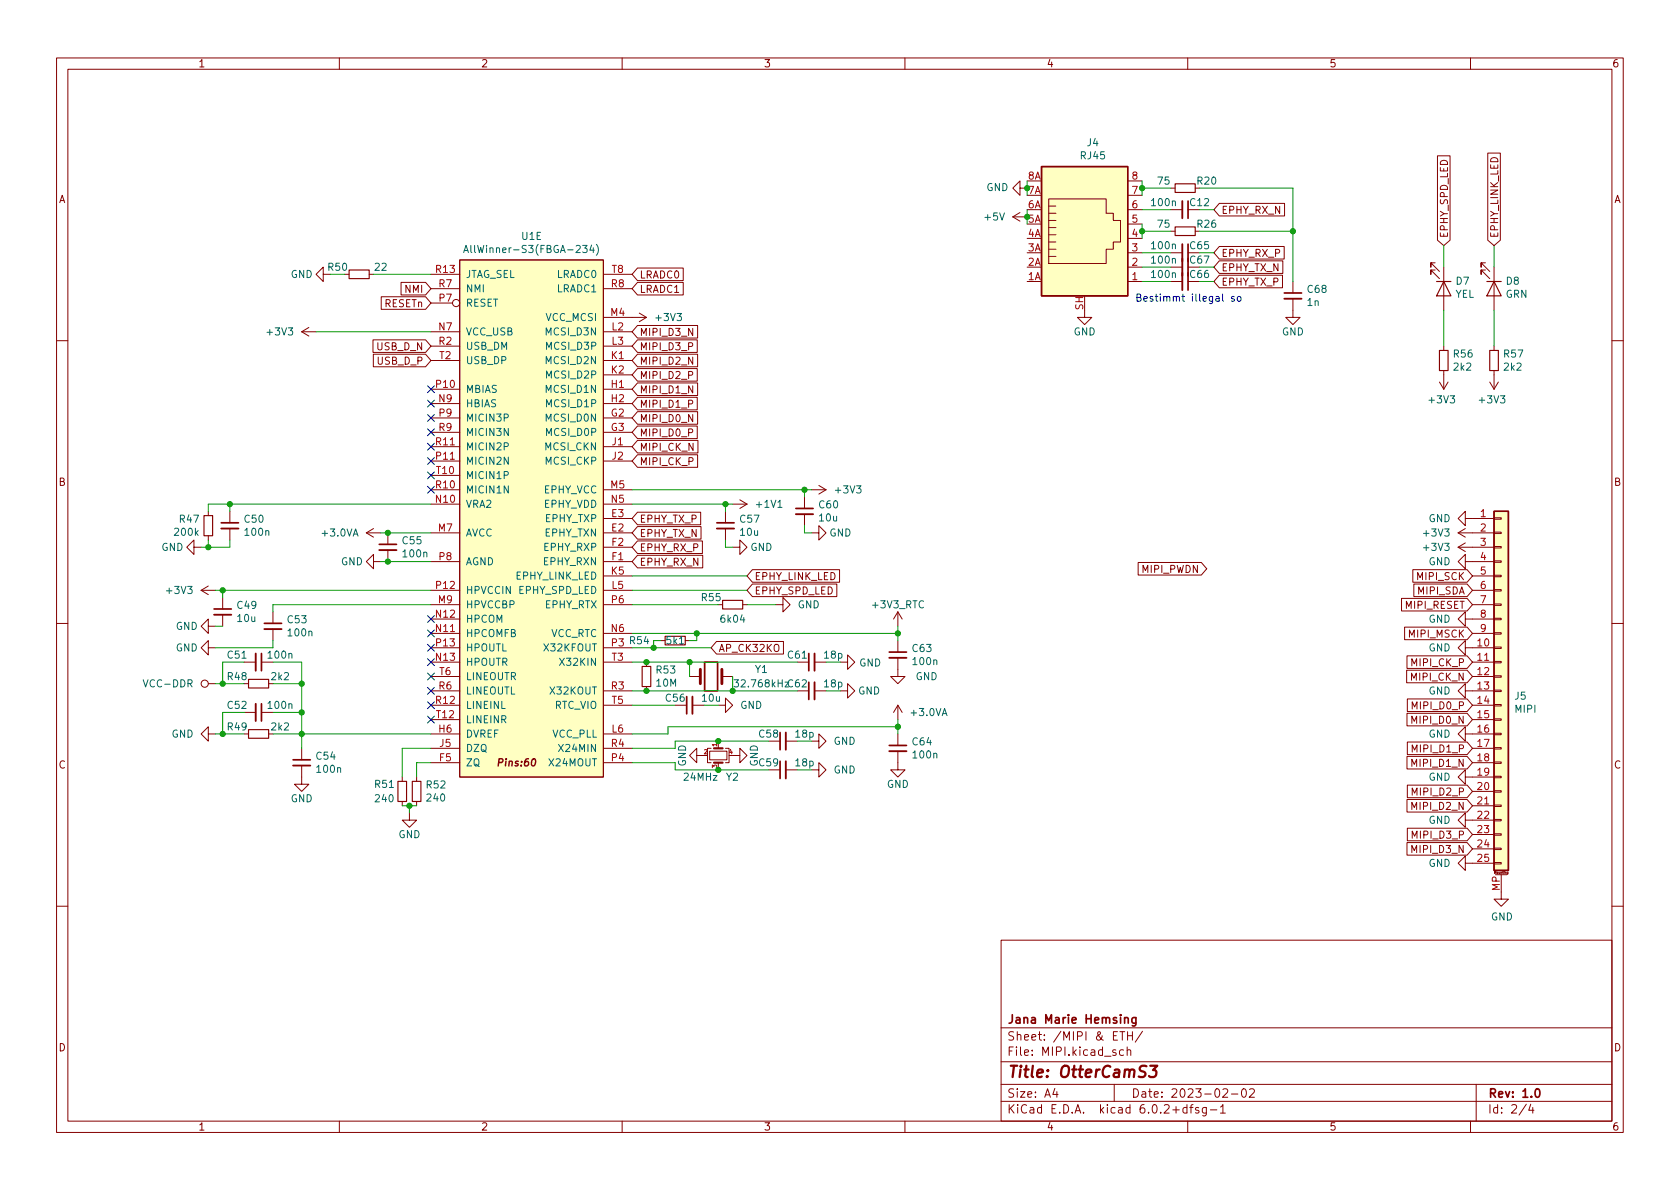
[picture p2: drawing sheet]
<svg xmlns="http://www.w3.org/2000/svg" width="297mm" height="210mm" viewBox="0 0 297 210" stroke-linecap="round" stroke-linejoin="round" font-family="sans-serif">
<g fill="none" stroke="#840000" stroke-width=".18">
<path d="M10 10.2h277v190.1h-277zM12 12.2h273v186.1h-273zM60 10.2v2M110 10.2v2M160 10.2v2M210 10.2v2M260 10.2v2M179.1 38.3l1.2 .8M179.1 38.3h2.5M180.3 33.3v1.2l-1.2-1.2 1.2-1.3v1.3h1.3M180.3 37.6l-1.2 .7M185.4 39h1.3"/>
<path d="M185.4 35.2h10.2v2.5h1.2v1.3h1.3v3.8h-1.3v1.3h-1.2v2.5h-10.2zM185.4 37.7h1.3M185.4 36.4h1.3M199.4 39.6h2.5M199.4 37.1h2.5M199.4 34.5h2.5M199.4 32h2.5M207 37.1h2M207 33.3h.8M215.6 36h11.5v2.2h-11.5l-1-1.1zM254.2 27.6h2.2v14.9l-1.1 .9-1.1-.9zM263 27.1h2.3v15.4l-1.1 .9-1.2-.9z"/>
<path d="M53.3 58.7l1.3 .7M53.3 58.7h2.6M54.6 57.9l-1.3 .8M57.1 48.5v1.3l-1.2-1.3 1.2-1.3v1.3h1.3M65.3 48.5h.7M67.4 52.5h7.8l1 1.1-1 1.1h-7.8zM70.9 49.9h4.3l1 1.1-1 1.2h-4.3zM76.2 58.7h5.1M76.2 48.5h5.1M76.2 53.6h3.8M76.2 51h5.1M81.3 46h25.4v91.4h-25.4z"/>
<path d="M106.7 58.7h5.1M106.7 48.5h5.1M106.7 56.1h7.6M106.7 51h5.1M112.7 57.6h10.6v2.2h-10.6l-.9-1.1zM112.7 47.4h8.1v2.2h-8.1l-.9-1.1zM112.7 49.9h8.1v2.3h-8.1l-.9-1.2zM113 55.4l1.3 .7M114.3 56.1l-1.3 .8M185.4 45.3h1.3M185.4 44.1h1.3M185.4 42.8h1.3"/>
<path d="M185.4 41.5h1.3M185.4 40.3h1.3M191.8 54.9v1.2h-1.3l1.3 1.3 1.2-1.3h-1.2M199.4 49.8h2.5M199.4 47.2h2.5M199.4 44.7h2.5M199.4 42.2h2.5M207 49.8h2M207 47.2h2M207 44.7h2M207 40.9h.8M215.6 46.1h11.2v2.2h-11.2l-1-1.1z"/>
<path d="M215.6 48.7h11.2v2.2h-11.2l-1-1.1zM215.6 43.6h11.5v2.2h-11.5l-1-1.1zM228.6 52.8v3.3h-1.3l1.3 1.3 1.3-1.3h-1.3M228.6 49.8v2M253.7 46.5h-.7v.7v-.7l1.5 1.5M253.7 47.7h-.7v.8v-.8l1.5 1.6M255.3 47.2v7.7M262.6 46.5h-.7v.7v-.7l1.5 1.5M262.6 47.7h-.7v.8v-.8l1.5 1.6M264.2 47.2v7.7M10 60.2h2M65.9 60.1h9.3l1 1.1-1 1.1h-9.3z"/>
<path d="M66 62.6h9.2l1 1.1-1 1.2h-9.2zM76.2 73.9h5.1M76.2 76.4h5.1M76.2 68.8h5.1M76.2 71.4h5.1M76.2 79h5.1M76.2 63.7h5.1M76.2 61.2h5.1M106.7 73.9h5.1M106.7 76.4h5.1M106.7 68.8h5.1M106.7 71.4h5.1"/>
<path d="M106.7 79h5.1M106.7 63.7h5.1M106.7 66.3h5.1M106.7 61.2h5.1M112.7 75.3h10.6v2.3h-10.6l-.9-1.2zM112.7 77.9h10.7v2.2h-10.7l-.9-1.1zM112.7 60.1h10.6v2.2h-10.6l-.9-1.1zM112.7 62.6h10.6v2.3h-10.6l-.9-1.2zM112.7 70.3h10.6v2.2h-10.6l-.9-1.1zM112.7 65.2h10.6v2.2h-10.6l-.9-1.1zM112.7 67.7h10.6v2.2h-10.6l-.9-1.1zM112.7 72.8h10.6v2.2h-10.6l-.9-1.1z"/>
<path d="M254.5 67.6l.8 1.2M255.3 61.2v.8M255.3 65.5v3.3M256 67.6l-.7 1.2M263.4 67.6l.8 1.2M264.2 61.2v.8M264.2 65.5v3.3M264.9 67.6l-.7 1.2M285 60.2h2M34.3 96.8v1.2l-1.3-1.2 1.3-1.3v1.3h1.3M36.8 90.4v.8M36.8 94.7v.8"/>
<path d="M40.6 90.4v2.1M40.6 93.5v2M64.8 94.2h2.5M64.8 94.2l1.2 .8M66 99.3v1.3l-1.2-1.3 1.2-1.3v1.3h1.3M66 93.5l-1.2 .7M68.6 94.2v2.1M68.6 97.3v2M76.2 94.2h5.1M76.2 99.3h5.1M76.2 86.6h5.1M76.2 89.1h5.1"/>
<path d="M76.2 81.5h5.1M76.2 84.1h5.1M106.7 91.7h5.1M106.7 94.2h5.1M106.7 96.8h5.1M106.7 99.3h5.1M106.7 86.6h5.1M106.7 89.1h5.1M106.7 81.5h5.1M112.7 93.1h11.2v2.2h-11.2l-.9-1.1zM112.7 80.4h10.6v2.2h-10.6l-.9-1.1zM112.7 90.6h11.2v2.2h-11.2l-.9-1.1z"/>
<path d="M112.7 98.2h11.5v2.2h-11.5l-.9-1.1zM112.7 95.7h11.5v2.2h-11.5l-.9-1.1zM128.3 90.4v2.1M128.3 93.5v2M129.5 96.8h1.3v1.2l1.3-1.2-1.3-1.3v1.3M129.5 89.1h2.6M130.8 88.4l1.3 .7M132.1 89.1l-1.3 .8M142.2 87.9v2M142.2 90.9v2.1M143.5 94.2h1.3v1.3l1.2-1.3-1.2-1.2v1.2M143.5 86.6h2.5"/>
<path d="M144.8 85.8l1.2 .8M146 86.6l-1.2 .8M201.2 99.5h11.2l1 1.1-1 1.1h-11.2zM257.8 94.2h6.4M257.8 96.8h6.4M257.8 94.2l1.3 .8M257.8 96.8l1.3 .7M259.1 91.7v-1.3l-1.3 1.3 1.3 1.3v-1.3h5.1M259.1 99.3v-1.3l-1.3 1.3 1.3 1.3v-1.3h5.1M259.1 93.5l-1.3 .7M259.1 96l-1.3 .8M264.2 99.2h1.2v.2h-1.2z"/>
<path d="M264.2 96.6h1.2v.3h-1.2zM264.2 94.1h1.2v.3h-1.2zM264.2 91.6h1.2v.2h-1.2zM10 110.2h2M35.6 104.4h2.5M35.6 104.4l1.2 .8M36.8 110.7v1.3l-1.2-1.3 1.2-1.2v1.2h1.3M36.8 114.5v1.3l-1.2-1.3 1.2-1.2v1.2h1.3M36.8 103.6l-1.2 .8M39.4 105.7v2M39.4 108.7v2M43.2 117.1h2"/>
<path d="M46.2 117.1h2.1M48.3 108.2v2M48.3 111.2v2.1M76.2 114.5h5.1M76.2 117.1h5.1M76.2 119.6h5.1M76.2 104.4h5.1M76.2 106.9h5.1M76.2 109.5h5.1M76.2 112h5.1M106.7 114.5h5.1M106.7 117.1h5.1"/>
<path d="M106.7 101.8h5.1M106.7 104.4h5.1M106.7 106.9h5.1M106.7 112h5.1M114.3 117.1v.8M116.8 113.3h.8M121.2 113.3h.7M121.9 119.6h1.9M126.7 113.4h11.8v2.3h-11.8l-1-1.2zM127.6 119.6h1.9M131.3 106.9h.8M133 103.3h15v2.2h-15l-.9-1.1z"/>
<path d="M133 100.7h15.4v2.3h-15.4l-.9-1.2zM137.2 106.9h1.2v1.3l1.3-1.3-1.3-1.2v1.2M141 117.1h2M144 117.1h2M148.6 117.1h1.3v1.3l1.2-1.3-1.2-1.3v1.3M158.7 116.3v3.3h-1.2l1.2 1.3 1.3-1.3h-1.3M158.7 108.2l-.7 1.3M158.7 108.2v2.5M158.7 113.3v2M158.7 108.2l.8 1.3M247.8 105.8h11.6l.9 1.1-.9 1.1h-11.6zM248.3 110.9h11.1l.9 1.1-.9 1.1h-11.1z"/>
<path d="M248.7 118.5h10.7l.9 1.1-.9 1.1h-10.7zM248.8 116h10.6l.9 1.1-.9 1.1h-10.6zM249.8 100.7h9.6l.9 1.1-.9 1.2h-9.6zM250 103.3h9.4l.9 1.1-.9 1.1h-9.4zM259.1 109.5v-1.3l-1.3 1.3 1.3 1.2v-1.2h5.1M259.1 114.5v-1.2l-1.3 1.2 1.3 1.3v-1.3h5.1M260.3 117.1h3.9M260.3 119.6h3.9M260.3 101.8h3.9M260.3 104.4h3.9M260.3 106.9h3.9M260.3 112h3.9"/>
<path d="M264.2 119.5h1.2v.3h-1.2zM264.2 117h1.2v.2h-1.2zM264.2 114.4h1.2v.3h-1.2zM264.2 111.9h1.2v.2h-1.2zM264.2 109.3h1.2v.3h-1.2zM264.2 106.8h1.2v.3h-1.2zM264.2 104.3h1.2v.2h-1.2zM264.2 101.7h1.2v.3h-1.2zM285 110.2h2M36.8 129.8v1.3l-1.2-1.3 1.2-1.3v1.3h1.3M36.8 120.9h1.3M43.2 126h2"/>
<path d="M46.2 126h2.1M47.5 129.8h.8M47.5 120.9h.8M53.3 135.4v3.3h-1.2l1.2 1.2 1.3-1.2h-1.3M53.3 132.3v2.1M71.1 137.4v.8M73.7 137.4v.8M76.2 124.7h5.1M76.2 122.2h5.1M76.2 127.2h5.1M76.2 129.8h5.1M76.2 132.3h5.1"/>
<path d="M76.2 134.9h5.1M106.7 124.7h5.1M106.7 122.2h5.1M106.7 129.8h5.1M106.7 132.3h5.1M106.7 134.9h5.1M114.3 121.4v.8M122.4 124.7h2.1M123.2 133.6v1.3l-1.3-1.3 1.3-1.3v1.3h1.3M125.5 132.8h3v1.6h-3zM125.7 132.3h-.6v2.6h.6M127 124.7h1.3v1.3l1.2-1.3-1.2-1.3v1.3"/>
<path d="M127 131.1v1.2M127 134.9v1.2M128.3 132.3h.6v2.6h-.6M129.5 133.6h1.3v1.3l1.3-1.3-1.3-1.3v1.3M138.9 136.1h2.1M138.9 131.1h2.1M143.5 136.1h1.3v1.3l1.2-1.3-1.2-1.2v1.2M143.5 131.1h1.3v1.2l1.2-1.2-1.2-1.3v1.3M144 122.2h2M148.6 122.2h1.3v1.2l1.2-1.2-1.2-1.3v1.3M158.7 132.8v3.3h-1.2l1.2 1.3 1.3-1.3h-1.3M158.7 124.7v2.5"/>
<path d="M158.7 129.8v2M158.7 124.7l-.7 1.3M158.7 124.7l.8 1.3M248.8 126.1h10.6l.9 1.1-.9 1.2h-10.6zM248.8 133.8h10.6l.9 1.1-.9 1.1h-10.6zM248.8 123.6h10.6l.9 1.1-.9 1.1h-10.6zM248.8 131.2h10.6l.9 1.1-.9 1.1h-10.6zM248.8 138.8h10.6l.9 1.1-.9 1.2h-10.6zM259.1 137.4v-1.3l-1.3 1.3 1.3 1.3v-1.3h5.1M259.1 129.8v-1.3l-1.3 1.3 1.3 1.3v-1.3h5.1M259.1 122.2v-1.3l-1.3 1.3 1.3 1.2v-1.2h5.1M260.3 124.7h3.9"/>
<path d="M260.3 127.2h3.9M260.3 132.3h3.9M260.3 134.9h3.9M260.3 139.9h3.9M264.2 139.8h1.2v.3h-1.2zM264.2 137.3h1.2v.2h-1.2zM264.2 134.7h1.2v.3h-1.2zM264.2 132.2h1.2v.3h-1.2zM264.2 129.7h1.2v.2h-1.2zM264.2 127.1h1.2v.3h-1.2zM264.2 124.6h1.2v.2h-1.2zM264.2 122h1.2v.3h-1.2z"/>
<path d="M71.1 141.7v.8M72.4 143.8v1.2h-1.3l1.3 1.3 1.3-1.3h-1.3M73.7 141.7v.8M248.8 149h10.6l.9 1.1-.9 1.1h-10.6zM248.8 141.4h10.6l.9 1.1-.9 1.1h-10.6zM248.8 146.5h10.6l.9 1.1-.9 1.1h-10.6zM259.1 152.6v-1.2l-1.3 1.2 1.3 1.3v-1.3h5.1M259.1 145v-1.2l-1.3 1.2 1.3 1.3v-1.3h5.1M260.3 142.5h3.9M260.3 147.6h3.9M260.3 150.1h3.9M264.2 152.5h1.2v.3h-1.2z"/>
<path d="M264.2 150h1.2v.2h-1.2zM264.2 147.4h1.2v.3h-1.2zM264.2 144.9h1.2v.3h-1.2zM264.2 142.4h1.2v.2h-1.2zM264.4 154.7h2M265.4 154.7v4.3h1.3l-1.3 1.3-1.2-1.3h1.2M266.6 154.5l-.1-.1v-.2h.1v.3l-.1 .1M10 160.2h2M177 166.3h108v32h-108zM285 160.2h2M60 198.3v2M110 198.3v2"/>
<path d="M160 198.3v2M177 194.8h108M177 191.8h108M177 187.8h108M177 181.8h108M186.5 192.5l-.4 1h1M186.9 193v1M197 191.8v3M197.3 185.7l-.4-.1-.2 .2 .1 .3 .5 .1v.4h-.6M198 182.4h.9M198.4 182.4v1.5M198.6 185.7l-.4-.1-.3 .3v.4l.2 .3h.5"/>
<path d="M199.3 185.8l.2-.2 .4 .1v.9M199.3 185.1v1.5M199.4 182.4v1.5M199.4 183.1h.8M200.2 182.4v1.5M202 182.4l-1.3 1.9M209.9 195.9l-.5-.1-.3 .3v.4l.2 .3h.6M209.9 195.3v1.5M210 198.3v2M210.4 195.8h.5M210.9 195.3l-.3 .2v1.3M211.9 195.9l-.3-.1-.2 .2v.3l.5 .1v.4h-.5"/>
<path d="M213.3 195.8v1.2l-.3 .3h-.4M213.3 195.9l-.4-.1-.3 .3v.4l.1 .3h.6M214 196.3h1.1M215.8 195.8l.4-.5v1.5M215.8 196.8h.8M216.2 192.7l.6-.2 .2 .2 .1 .3-1 1h1M217.7 193.5h1.2M219.7 192.6l.2-.1a.81 .81 0 0 1 .5 .7 .81 .81 0 0 1-.3 .8h-.1a.81 .81 0 0 1-.6-.6 .81 .81 0 0 1 .3-.8zM220.9 192.7l.6-.2 .2 .2 .1 .3-.9 1h.9M260 198.3v2M261 191.8v6.5M269.9 195.3l-1.3 1.9"/>
<path d="M270.6 195.3l-.3 1h.9M271 195.8v1"/>
<circle cx="80.6" cy="53.6" r=".63"/>
<circle cx="36.2" cy="120.9" r=".63"/>
</g>
<g fill="none" stroke="#840000" stroke-width=".3">
<path d="M210.1 35.6v3M210.1 43.2v8.1M227.1 51.8h3M39.1 92.5h3.1M67.1 96.3h3M126.7 92.5h3.1M140.7 89.9h3.1M37.8 107.7h3.1M46.2 115.6v3M46.7 110.2h3.1M124.6 117.1h2.3v5.1h-2.3zM143 115.6v3"/>
<path d="M157.2 115.3h3.1M46.2 124.5v3M51.8 134.4h3.1M121.4 123.2v3M137.9 129.5v3.1M137.9 134.6v3.1M143 120.6v3.1M157.2 131.8h3.1M198.8 179.9v1M200.8 179.9v1.2l-.2 .3h-.4M198.8 180.1l.3-.2 .3 .1 .1 .9M200.8 180l-.4-.1-.3 .3v.4l.2 .3h.5"/>
<path d="M271.6 192.6l.2-.1a.82 .82 0 0 1 .6 .7 .82 .82 0 0 1-.3 .8h-.2a.81 .81 0 0 1-.6-.6 .81 .81 0 0 1 .3-.8z"/>
</g>
<path d="M202.7 188.6a.85 .85 0 0 0-1.1 .1 .45 .45 0 0 0 .2 .7l.4 .1a.49 .49 0 0 1 .3 .5 .49 .49 0 0 1-.4 .5l-.8-.1M203.4 188.5h1.2l-.7 .7h.2l.3 .2v.7l-.1 .2-.3 .2h-.6l-.2-.2" fill="none" stroke="#840000" stroke-width=".4"/>
<g fill="none" stroke="#840000" stroke-width=".2">
<path d="M207.8 32.5h3.5v1.5h-3.5zM61.7 47.7h3.6v1.6h-3.6zM207.8 40.1h3.5v1.6h-3.5zM254 49.8h2.5M255.3 49.8l1.2 2.5h-2.5zM262.9 49.8h2.5M264.2 49.8l1.2 2.5h-2.5zM254.5 62h1.5v3.5h-1.5zM263.4 62h1.5v3.5h-1.5zM36.1 91.2h1.5v3.5h-1.5zM113.5 117.9h1.6v3.5h-1.6zM117.6 112.5h3.6v1.5h-3.6z"/>
<path d="M127.8 106.2h3.5v1.5h-3.5zM43.9 129h3.6v1.6h-3.6zM43.9 120.1h3.6v1.6h-3.6zM70.4 138.2h1.5v3.5h-1.5zM72.9 138.2h1.5v3.5h-1.5z"/>
</g>
<g fill="none" stroke="#840000" stroke-width=".33">
<path d="M209 35.6v3M209 43.2v8.1M227.1 52.8h3M39.1 93.5h3.1M67.1 97.3h3M126.7 93.5h3.1M140.7 90.9h3.1M37.8 108.7h3.1M45.2 115.6v3M46.7 111.2h3.1M144 115.6v3M157.2 116.3h3.1"/>
<path d="M45.2 124.5v3M51.8 135.4h3.1M122.4 123.2v3M138.9 129.5v3.1M138.9 134.6v3.1M144 120.6v3.1M157.2 132.8h3.1"/>
</g>
<path d="M126.2 132.3h1.6M126.2 134.9h1.6" fill="none" stroke="#840000" stroke-width=".38"/>
<g fill="#ffffc2" stroke="#ffffc2" stroke-width=".18">
<path d="M264.2 90.4h2.5v63.5h-2.5z"/>
<path d="M184.1 29.5h15.3v22.8h-15.3z"/>
<path d="M81.3 46h25.4v91.4h-25.4z"/>
</g>
<path d="M184.1 29.5h15.3v22.8h-15.3zM264.2 90.4h2.5v63.5h-2.5z" fill="none" stroke="#840000" stroke-width=".25"/>
<path d="M123.8 118.4v2.5M127.6 118.4v2.5" fill="none" stroke="#840000" stroke-width=".51"/>
<path d="M82 44.7l.4-1.3 .4 1.3M82.1 44.3h.6M104.6 43.3l-.3 .9h.8M104.9 43.8v.9M105.4 43.2a1.46 1.46 0 0 1 0 1.9M129.8 120.2h.8l-.5 .5 .4 .1v.6l-.2 .1-.5-.1" fill="none" stroke="#006464" stroke-width=".18"/>
<path d="M216.2 52v1.1l.1 .2M218.2 52.5l-.3-.1-.2 .2 .1 .2 .4 .1v.3h-.5M218.9 52.5l.3-.1 .2 .3v.3l-.2 .3-.3-.1-.1-.2z" fill="none" stroke="#0000c2" stroke-width=".18"/>
<g fill="none" stroke="#009600" stroke-width=".18">
<path d="M181.6 32v1.3M181.6 37.1v1.2M201.9 32v2.5M201.9 39.6v2.6M201.9 37.1h5.1M201.9 33.3h5.1M212.1 37.1h2.5M212.1 33.3h16.5v16.5M55.9 58.7h20.3M66 48.5h10.2M201.9 44.7h5.1M201.9 47.2h5.1"/>
<path d="M201.9 49.8h5.1M201.9 40.9h5.1M212.1 44.7h2.5M212.1 47.2h2.5M212.1 49.8h2.5M212.1 40.9h16.5M255.3 43.4v3.8M255.3 54.9v6.3M264.2 43.4v3.8M264.2 54.9v6.3M36.8 95.5v1.3M40.6 95.5v1.3h-5"/>
<path d="M40.6 89.1v1.3M67.3 99.3h8.9M67.3 94.2h8.9M76.2 89.1h-39.4v1.3M111.8 89.1h17.7M111.8 86.6h31.7M128.3 95.5v1.3h1.2M128.3 89.1v1.3M142.2 93v1.2h1.3M142.2 86.6v1.3M38.1 104.4h38.1M38.1 110.7h1.3"/>
<path d="M39.4 104.4v1.3M43.2 117.1h-3.8v3.8M48.3 117.1h5v15.2M48.3 113.3v1.2h-10.2M76.2 106.9h-27.9v1.3M111.8 117.1h29.2M111.8 106.9h15.2M111.8 104.4h20.3M111.8 114.5h13.9M111.8 112h46.9M111.8 101.8h20.3M116.8 113.3h-1.2v1.2"/>
<path d="M121.9 117.1v2.5M123.2 112v1.3h-1.3M129.5 119.6v2.6M132.1 106.9h5.1M158.7 110.7v2.6M38.1 129.8h5.1M38.1 120.9h5.1M43.2 126h-3.8v3.8M48.3 126h5M48.3 129.8h27.9M48.3 120.9h5M76.2 134.9h-2.5v2.5"/>
<path d="M76.2 132.3h-5.1v5.1M111.8 134.9h7.6v1.2h16.5M111.8 122.2h29.2M111.8 124.7h7.6M135.9 131.1h-16.5v1.2h-7.6M158.7 128.5h-40.6v1.3h-6.3M158.7 127.2v2.6M71.1 142.5h2.6M72.4 142.5v1.3"/>
</g>
<g fill="none" stroke="#000084" stroke-width=".18">
<path d="M75.6 78.4l1.2 1.2M75.6 75.8l1.2 1.3M75.6 73.3l1.2 1.2M75.6 68.2l1.2 1.2M75.6 70.8l1.2 1.2M76.8 78.4l-1.2 1.2M76.8 75.8l-1.2 1.3M76.8 73.3l-1.2 1.2M76.8 68.2l-1.2 1.2M76.8 70.8l-1.2 1.2M75.6 83.5l1.2 1.2M75.6 80.9l1.2 1.2"/>
<path d="M75.6 86l1.2 1.2M76.8 83.5l-1.2 1.2M76.8 80.9l-1.2 1.2M76.8 86l-1.2 1.2M75.6 119l1.2 1.2M75.6 116.5l1.2 1.2M75.6 111.4l1.2 1.2M75.6 108.9l1.2 1.2M75.6 113.9l1.2 1.3M76.8 119l-1.2 1.2M76.8 116.5l-1.2 1.2M76.8 111.4l-1.2 1.2"/>
<path d="M76.8 108.9l-1.2 1.2M76.8 113.9l-1.2 1.3M75.6 124.1l1.2 1.2M75.6 126.6l1.2 1.3M75.6 121.6l1.2 1.2M76.8 124.1l-1.2 1.2M76.8 126.6l-1.2 1.3M76.8 121.6l-1.2 1.2"/>
</g>
<g fill="#009600" stroke="#009600" stroke-width=".18">
<circle cx="181.6" cy="38.3" r=".46"/>
<circle cx="142.2" cy="86.6" r=".46"/>
<circle cx="128.3" cy="89.1" r=".46"/>
<circle cx="201.9" cy="40.9" r=".46"/>
<circle cx="181.6" cy="33.3" r=".46"/>
<circle cx="201.9" cy="33.3" r=".46"/>
<circle cx="228.6" cy="40.9" r=".46"/>
<circle cx="129.5" cy="122.2" r=".46"/>
<circle cx="158.7" cy="112" r=".46"/>
<circle cx="158.7" cy="128.5" r=".46"/>
<circle cx="39.4" cy="120.9" r=".46"/>
<circle cx="53.3" cy="120.9" r=".46"/>
<circle cx="72.4" cy="142.5" r=".46"/>
<circle cx="53.3" cy="126" r=".46"/>
<circle cx="39.4" cy="129.8" r=".46"/>
<circle cx="53.3" cy="129.8" r=".46"/>
<circle cx="114.3" cy="117.1" r=".46"/>
<circle cx="115.6" cy="114.5" r=".46"/>
<circle cx="114.3" cy="122.2" r=".46"/>
<circle cx="39.4" cy="104.4" r=".46"/>
<circle cx="36.8" cy="96.8" r=".46"/>
<circle cx="68.6" cy="99.3" r=".46"/>
<circle cx="40.6" cy="89.1" r=".46"/>
<circle cx="121.9" cy="117.1" r=".46"/>
<circle cx="123.2" cy="112" r=".46"/>
<circle cx="127" cy="136.1" r=".46"/>
<circle cx="127" cy="131.1" r=".46"/>
<circle cx="68.6" cy="94.2" r=".46"/>
</g>
<text font-size="2.8" fill="#840000" x="178" y="190.6">Title: OtterCamS3</text>
<g font-size="2.1" fill="#840000">
<text x="178" y="184">Sheet: /MIPI &amp; ETH/</text>
<text x="178" y="181">Jana Marie Hemsing</text>
<text x="178" y="186.7">File: MIPI.kicad_sch</text>
<text x="178" y="196.9">KiCad E.D.A. kicad 6.0.2+dfsg-1</text>
<text x="178" y="194.1">Size: A4</text>
<text x="200" y="194.1">Date: 2023-02-02</text>
<text x="263" y="194.1">Rev: 1.0</text>
<text x="263" y="196.9">Id: 2/4</text>
</g>
<g font-size="1.8" fill="#840000">
<text x="35" y="11.9">1</text>
<text x="85" y="11.9">2</text>
<text x="135" y="11.9">3</text>
<text x="185" y="11.9">4</text>
<text x="235" y="11.9">5</text>
<text x="285" y="11.9">6</text>
<text x="10.3" y="35.9">A</text>
<text x="285.3" y="35.9">A</text>
<text x="215.9" y="37.8">EPHY_RX_N</text>
<text x="215.9" y="48">EPHY_TX_N</text>
<text x="215.9" y="45.4">EPHY_RX_P</text>
<text x="256" y="42.2" transform="rotate(-90 256 42.2)">EPHY_SPD_LED</text>
<text x="264.9" y="42.2" transform="rotate(-90 264.9 42.2)">EPHY_LINK_LED</text>
<text x="71.7" y="51.8">NMI</text>
<text x="113" y="49.2">LRADC0</text>
<text x="113" y="51.8">LRADC1</text>
<text x="210.5" y="49.1">C66</text>
<text x="215.9" y="50.5">EPHY_TX_P</text>
<text x="68" y="54.3">RESETn</text>
<text x="113" y="59.4">MIPI_D3_N</text>
<text x="66.7" y="61.9">USB_D_N</text>
<text x="66.8" y="64.5">USB_D_P</text>
<text x="113" y="61.9">MIPI_D3_P</text>
<text x="113" y="64.5">MIPI_D2_N</text>
<text x="113" y="67">MIPI_D2_P</text>
<text x="113" y="69.6">MIPI_D1_N</text>
<text x="113" y="77.2">MIPI_D0_P</text>
<text x="113" y="72.1">MIPI_D1_P</text>
<text x="113" y="74.6">MIPI_D0_N</text>
<text x="113" y="79.7">MIPI_CK_N</text>
<text x="113" y="82.3">MIPI_CK_P</text>
<text x="10.3" y="85.9">B</text>
<text x="285.3" y="85.9">B</text>
<text x="113" y="95">EPHY_TX_N</text>
<text x="113" y="92.4">EPHY_TX_P</text>
<text x="113" y="100">EPHY_RX_N</text>
<text x="113" y="97.5">EPHY_RX_P</text>
<text x="202.1" y="101.3">MIPI_PWDN</text>
<text x="133.3" y="105.1">EPHY_SPD_LED</text>
<text x="133.3" y="102.6">EPHY_LINK_LED</text>
<text x="248.6" y="107.7">MIPI_RESET</text>
<text x="250.7" y="102.6">MIPI_SCK</text>
<text x="250.7" y="105.1">MIPI_SDA</text>
<text x="249.3" y="112.7">MIPI_MSCK</text>
<text x="127" y="115.3">AP_CK32KO</text>
<text x="249.7" y="117.8">MIPI_CK_P</text>
<text x="249.6" y="120.4">MIPI_CK_N</text>
<text x="250" y="125.4">MIPI_D0_P</text>
<text x="249.9" y="128">MIPI_D0_N</text>
<text x="10.3" y="135.9">C</text>
<text x="88.3" y="135.5">Pins:60</text>
<text x="249.9" y="135.6">MIPI_D1_N</text>
<text x="250" y="133.1">MIPI_D1_P</text>
<text x="285.3" y="135.9">C</text>
<text x="249.9" y="143.2">MIPI_D2_N</text>
<text x="250" y="140.7">MIPI_D2_P</text>
<text x="250" y="148.3">MIPI_D3_P</text>
<text x="249.9" y="150.8">MIPI_D3_N</text>
<text x="10.3" y="185.9">D</text>
<text x="285.3" y="185.9">D</text>
<text x="35" y="199.9">1</text>
<text x="85" y="199.9">2</text>
<text x="135" y="199.9">3</text>
<text x="185" y="199.9">4</text>
<text x="235" y="199.9">5</text>
<text x="285" y="199.9">6</text>
</g>
<g font-size="1.8" fill="#006464">
<text x="191.1" y="28.2">RJ45</text>
<text x="192.2" y="25.9">J4</text>
<text x="174.4" y="33.8">GND</text>
<text x="204.8" y="32.6">75</text>
<text x="211.7" y="32.6">R20</text>
<text x="174.2" y="39">+5V</text>
<text x="203.7" y="36.4">100n</text>
<text x="204.8" y="40.3">75</text>
<text x="210.5" y="36.4">C12</text>
<text x="211.7" y="40.3">R26</text>
<text x="66.3" y="47.9">22</text>
<text x="83.6" y="44.7">AllWinner-S3(FBGA-234)</text>
<text x="92.3" y="42.4">U1E</text>
<text x="203.7" y="46.6">100n</text>
<text x="203.7" y="44.1">100n</text>
<text x="210.5" y="46.6">C67</text>
<text x="210.5" y="44.1">C65</text>
<text x="51.4" y="49.1">GND</text>
<text x="82.3" y="49.1">JTAG_SEL</text>
<text x="82.3" y="51.7">NMI</text>
<text x="98.5" y="51.7">LRADC1</text>
<text x="98.5" y="49.1">LRADC0</text>
<text x="203.7" y="49.1">100n</text>
<text x="231.2" y="51.8">C68</text>
<text x="257.3" y="52.6">YEL</text>
<text x="257.5" y="50.3">D7</text>
<text x="266.2" y="52.6">GRN</text>
<text x="266.3" y="50.3">D8</text>
<text x="47.4" y="59.3">+3V3</text>
<text x="82.3" y="59.3">VCC_USB</text>
<text x="82.3" y="54.2">RESET</text>
<text x="96.5" y="56.8">VCC_MCSI</text>
<text x="96.7" y="59.3">MCSI_D3N</text>
<text x="116.1" y="56.8">+3V3</text>
<text x="189.8" y="59.3">GND</text>
<text x="226.6" y="59.3">GND</text>
<text x="231.2" y="54.1">1n</text>
<text x="82.3" y="61.8">USB_DM</text>
<text x="82.3" y="64.4">USB_DP</text>
<text x="96.7" y="64.4">MCSI_D2N</text>
<text x="96.8" y="61.8">MCSI_D3P</text>
<text x="257.1" y="63.2">R56</text>
<text x="257.1" y="65.5">2k2</text>
<text x="266" y="63.2">R57</text>
<text x="266" y="65.5">2k2</text>
<text x="82.3" y="69.5">MBIAS</text>
<text x="96.7" y="69.5">MCSI_D1N</text>
<text x="96.8" y="66.9">MCSI_D2P</text>
<text x="252.8" y="71.3">+3V3</text>
<text x="261.7" y="71.3">+3V3</text>
<text x="82.3" y="72">HBIAS</text>
<text x="82.3" y="74.5">MICIN3P</text>
<text x="82.3" y="77.1">MICIN3N</text>
<text x="96.7" y="74.5">MCSI_D0N</text>
<text x="96.8" y="77.1">MCSI_D0P</text>
<text x="96.8" y="72">MCSI_D1P</text>
<text x="82.3" y="82.2">MICIN2N</text>
<text x="82.3" y="79.6">MICIN2P</text>
<text x="96.4" y="79.6">MCSI_CKN</text>
<text x="96.5" y="82.2">MCSI_CKP</text>
<text x="82.3" y="89.8">VRA2</text>
<text x="82.3" y="87.2">MICIN1N</text>
<text x="82.3" y="84.7">MICIN1P</text>
<text x="96.1" y="87.2">EPHY_VCC</text>
<text x="96.1" y="89.8">EPHY_VDD</text>
<text x="133.9" y="89.8">+1V1</text>
<text x="144.9" y="89.9">C60</text>
<text x="147.8" y="87.2">+3V3</text>
<text x="31" y="94.7">200k</text>
<text x="31.8" y="92.4">R47</text>
<text x="43.3" y="92.4">C50</text>
<text x="43.4" y="94.7">100n</text>
<text x="57.1" y="94.9">+3.0VA</text>
<text x="82.3" y="94.9">AVCC</text>
<text x="96.3" y="94.9">EPHY_TXN</text>
<text x="96.4" y="92.3">EPHY_TXP</text>
<text x="130.9" y="92.4">C57</text>
<text x="130.9" y="94.7">10u</text>
<text x="144.9" y="92.2">10u</text>
<text x="146.6" y="94.9">GND</text>
<text x="251.8" y="94.9">+3V3</text>
<text x="252.6" y="92.3">GND</text>
<text x="28.5" y="97.4">GND</text>
<text x="60.3" y="99.9">GND</text>
<text x="71.2" y="96.2">C55</text>
<text x="71.4" y="98.5">100n</text>
<text x="82.3" y="99.9">AGND</text>
<text x="96.1" y="99.9">EPHY_RXN</text>
<text x="96.2" y="97.4">EPHY_RXP</text>
<text x="132.7" y="97.4">GND</text>
<text x="251.8" y="97.4">+3V3</text>
<text x="252.6" y="99.9">GND</text>
<text x="29.6" y="105">+3V3</text>
<text x="42" y="107.7">C49</text>
<text x="82.3" y="107.6">HPVCCBP</text>
<text x="82.3" y="105">HPVCCIN</text>
<text x="91.2" y="102.5">EPHY_LINK_LED</text>
<text x="91.7" y="105">EPHY_SPD_LED</text>
<text x="96.3" y="107.6">EPHY_RTX</text>
<text x="124.1" y="106.3">R55</text>
<text x="141" y="107.6">GND</text>
<text x="154.4" y="107.6">+3V3_RTC</text>
<text x="31.1" y="111.4">GND</text>
<text x="42" y="110">10u</text>
<text x="50.9" y="110.2">C53</text>
<text x="51" y="112.5">100n</text>
<text x="82.3" y="112.6">HPCOMFB</text>
<text x="82.3" y="110.1">HPCOM</text>
<text x="97.3" y="112.6">VCC_RTC</text>
<text x="117.9" y="113.9">5k1</text>
<text x="127.6" y="110.1">6k04</text>
<text x="252.6" y="110.1">GND</text>
<text x="31.1" y="115.2">GND</text>
<text x="40.3" y="116.5">C51</text>
<text x="47.5" y="116.5">100n</text>
<text x="82.3" y="117.7">HPOUTR</text>
<text x="82.3" y="115.2">HPOUTL</text>
<text x="96.4" y="115.2">X32KFOUT</text>
<text x="99.5" y="117.7">X32KIN</text>
<text x="116.1" y="119.1">R53</text>
<text x="133.5" y="119">Y1</text>
<text x="139.3" y="116.5">C61</text>
<text x="151.9" y="117.9">GND</text>
<text x="161.4" y="115.3">C63</text>
<text x="161.5" y="117.6">100n</text>
<text x="252.6" y="115.2">GND</text>
<text x="25.6" y="121.5">VCC-DDR</text>
<text x="40.3" y="125.3">C52</text>
<text x="40.3" y="120.3">R48</text>
<text x="47.5" y="125.3">100n</text>
<text x="48.1" y="120.3">2k2</text>
<text x="82.3" y="125.3">LINEINL</text>
<text x="82.3" y="122.8">LINEOUTL</text>
<text x="82.3" y="120.3">LINEOUTR</text>
<text x="97.5" y="122.8">X32KOUT</text>
<text x="98" y="125.3">RTC_VIO</text>
<text x="116.1" y="121.4">10M</text>
<text x="117.8" y="124.1">C56</text>
<text x="130.3" y="121.5">32.768kHz C62</text>
<text x="130.9" y="125.3">GND</text>
<text x="151.7" y="122.8">GND</text>
<text x="161.9" y="120.3">GND</text>
<text x="252.6" y="122.8">GND</text>
<text x="267.9" y="123.7">J5</text>
<text x="30.3" y="130.4">GND</text>
<text x="40.3" y="129.2">R49</text>
<text x="48.1" y="129.2">2k2</text>
<text x="82.3" y="130.4">DVREF</text>
<text x="82.3" y="127.9">LINEINR</text>
<text x="97.6" y="130.4">VCC_PLL</text>
<text x="134.3" y="130.4">C58</text>
<text x="147.4" y="131.7">GND</text>
<text x="161.2" y="126.6">+3.0VA</text>
<text x="161.4" y="131.8">C64</text>
<text x="252.6" y="130.4">GND</text>
<text x="267.9" y="126">MIPI</text>
<text x="56" y="134.3">C54</text>
<text x="56.1" y="136.6">100n</text>
<text x="82.3" y="135.5">ZQ</text>
<text x="82.3" y="133">DZQ</text>
<text x="97.3" y="135.5">X24MOUT</text>
<text x="99.3" y="133">X24MIN</text>
<text x="121.3" y="135.6" transform="rotate(-90 121.3 135.6)">GND</text>
<text x="134" y="135.6" transform="rotate(-90 134 135.6)">GND</text>
<text x="134.3" y="135.5">C59</text>
<text x="147.4" y="136.8">GND</text>
<text x="161.5" y="134.1">100n</text>
<text x="51.4" y="141.9">GND</text>
<text x="66.3" y="139.3">R51</text>
<text x="66.5" y="141.9">240</text>
<text x="75.5" y="139.4">R52</text>
<text x="75.6" y="141.7">240</text>
<text x="121" y="138">24MHz</text>
<text x="128.4" y="138">Y2</text>
<text x="156.8" y="139.3">GND</text>
<text x="252.6" y="138">GND</text>
<text x="70.4" y="148.2">GND</text>
<text x="252.6" y="145.7">GND</text>
<text x="252.6" y="153.3">GND</text>
<text x="263.6" y="162.8">GND</text>
</g>
<g font-size="1.8" fill="#009600">
<text x="181.7" y="34.3">7A</text>
<text x="181.7" y="39.4">5A</text>
<text x="58.1" y="47.9">R50</text>
<text x="145.8" y="116.5">18p</text>
<text x="124.2" y="124.1">10u</text>
<text x="145.8" y="121.5">18p</text>
<text x="140.7" y="130.4">18p</text>
<text x="140.7" y="135.5">18p</text>
</g>
<g font-size="1.8" fill="#a90000">
<text x="181.7" y="31.7">8A</text>
<text x="200.2" y="34.3">7</text>
<text x="200.2" y="31.7">8</text>
<text x="181.7" y="41.9">4A</text>
<text x="181.7" y="36.8">6A</text>
<text x="200.2" y="41.9">4</text>
<text x="200.2" y="39.4">5</text>
<text x="200.2" y="36.8">6</text>
<text x="181.7" y="47">2A</text>
<text x="181.7" y="44.4">3A</text>
<text x="200.2" y="47">2</text>
<text x="200.2" y="44.4">3</text>
<text x="77.1" y="48.3">R13</text>
<text x="77.6" y="50.8">R7</text>
<text x="77.7" y="53.3">P7</text>
<text x="108.1" y="50.8">R8</text>
<text x="108.2" y="48.3">T8</text>
<text x="181.7" y="49.5">1A</text>
<text x="200.2" y="49.5">1</text>
<text x="77.6" y="58.4">N7</text>
<text x="108" y="55.9">M4</text>
<text x="108.2" y="58.4">L2</text>
<text x="191.5" y="54.8" transform="rotate(-90 191.5 54.8)">SH</text>
<text x="77.6" y="61">R2</text>
<text x="77.7" y="63.5">T2</text>
<text x="108.1" y="63.5">K1</text>
<text x="108.2" y="61">L3</text>
<text x="77.2" y="68.6">P10</text>
<text x="77.6" y="71.1">N9</text>
<text x="108.1" y="68.6">H1</text>
<text x="108.1" y="71.1">H2</text>
<text x="108.1" y="66">K2</text>
<text x="77.6" y="76.2">R9</text>
<text x="77.7" y="73.7">P9</text>
<text x="108" y="73.7">G2</text>
<text x="108" y="76.2">G3</text>
<text x="77.1" y="78.7">R11</text>
<text x="77.2" y="81.3">P11</text>
<text x="77.2" y="83.8">T10</text>
<text x="108.2" y="78.7">J1</text>
<text x="108.2" y="81.3">J2</text>
<text x="77.1" y="88.9">N10</text>
<text x="77.1" y="86.4">R10</text>
<text x="108" y="86.4">M5</text>
<text x="108.1" y="88.9">N5</text>
<text x="77.5" y="94">M7</text>
<text x="108.1" y="94">E2</text>
<text x="108.1" y="91.4">E3</text>
<text x="261.8" y="91.4">1</text>
<text x="261.8" y="94">2</text>
<text x="77.7" y="99.1">P8</text>
<text x="108.1" y="101.6">K5</text>
<text x="108.2" y="99.1">F1</text>
<text x="108.2" y="96.5">F2</text>
<text x="261.8" y="96.5">3</text>
<text x="261.8" y="99.1">4</text>
<text x="261.8" y="101.6">5</text>
<text x="77.2" y="104.1">P12</text>
<text x="77.5" y="106.7">M9</text>
<text x="108.1" y="106.7">P6</text>
<text x="108.2" y="104.1">L5</text>
<text x="261.8" y="104.1">6</text>
<text x="261.8" y="106.7">7</text>
<text x="77.1" y="111.8">N11</text>
<text x="77.1" y="109.2">N12</text>
<text x="108.1" y="111.8">N6</text>
<text x="261.8" y="109.2">8</text>
<text x="261.8" y="111.8">9</text>
<text x="77.1" y="116.8">N13</text>
<text x="77.2" y="114.3">P13</text>
<text x="77.7" y="119.4">T6</text>
<text x="108.1" y="114.3">P3 R54</text>
<text x="108.2" y="116.8">T3</text>
<text x="261.3" y="114.3">10</text>
<text x="261.3" y="116.8">11</text>
<text x="261.3" y="119.4">12</text>
<text x="77.1" y="124.5">R12</text>
<text x="77.6" y="121.9">R6</text>
<text x="108.1" y="121.9">R3</text>
<text x="108.2" y="124.5">T5</text>
<text x="261.3" y="121.9">13</text>
<text x="261.3" y="124.5">14</text>
<text x="77.2" y="127">T12</text>
<text x="77.6" y="129.5">H6</text>
<text x="108.2" y="129.5">L6</text>
<text x="261.3" y="127">15</text>
<text x="261.3" y="129.5">16</text>
<text x="77.7" y="134.6">F5</text>
<text x="77.8" y="132.1">J5</text>
<text x="108.1" y="132.1">R4</text>
<text x="108.1" y="134.6">P4</text>
<text x="261.3" y="132.1">17</text>
<text x="261.3" y="134.6">18</text>
<text x="261.3" y="137.2">19</text>
<text x="261.3" y="139.7">20</text>
<text x="261.3" y="142.2">21</text>
<text x="261.3" y="144.8">22</text>
<text x="261.3" y="147.3">23</text>
<text x="261.3" y="149.9">24</text>
<text x="261.3" y="152.4">25</text>
<text x="265.2" y="157.5" transform="rotate(-90 265.2 157.5)">MP</text>
</g>
<text font-size="1.8" fill="#0000c2" x="200.7" y="53.3">Bestimmt illegal so</text>
<g font-size="1.1" fill="#a90000">
<text x="126.7" y="132" transform="rotate(-90 126.7 132)">1</text>
<text x="124.5" y="133.3">2</text>
<text x="126.7" y="135.8" transform="rotate(-90 126.7 135.8)">3</text>
<text x="128.9" y="133.3">4</text>
</g>
<text font-size=".5" fill="#840000" x="264.2" y="154.5">Mounting</text>
</svg>
